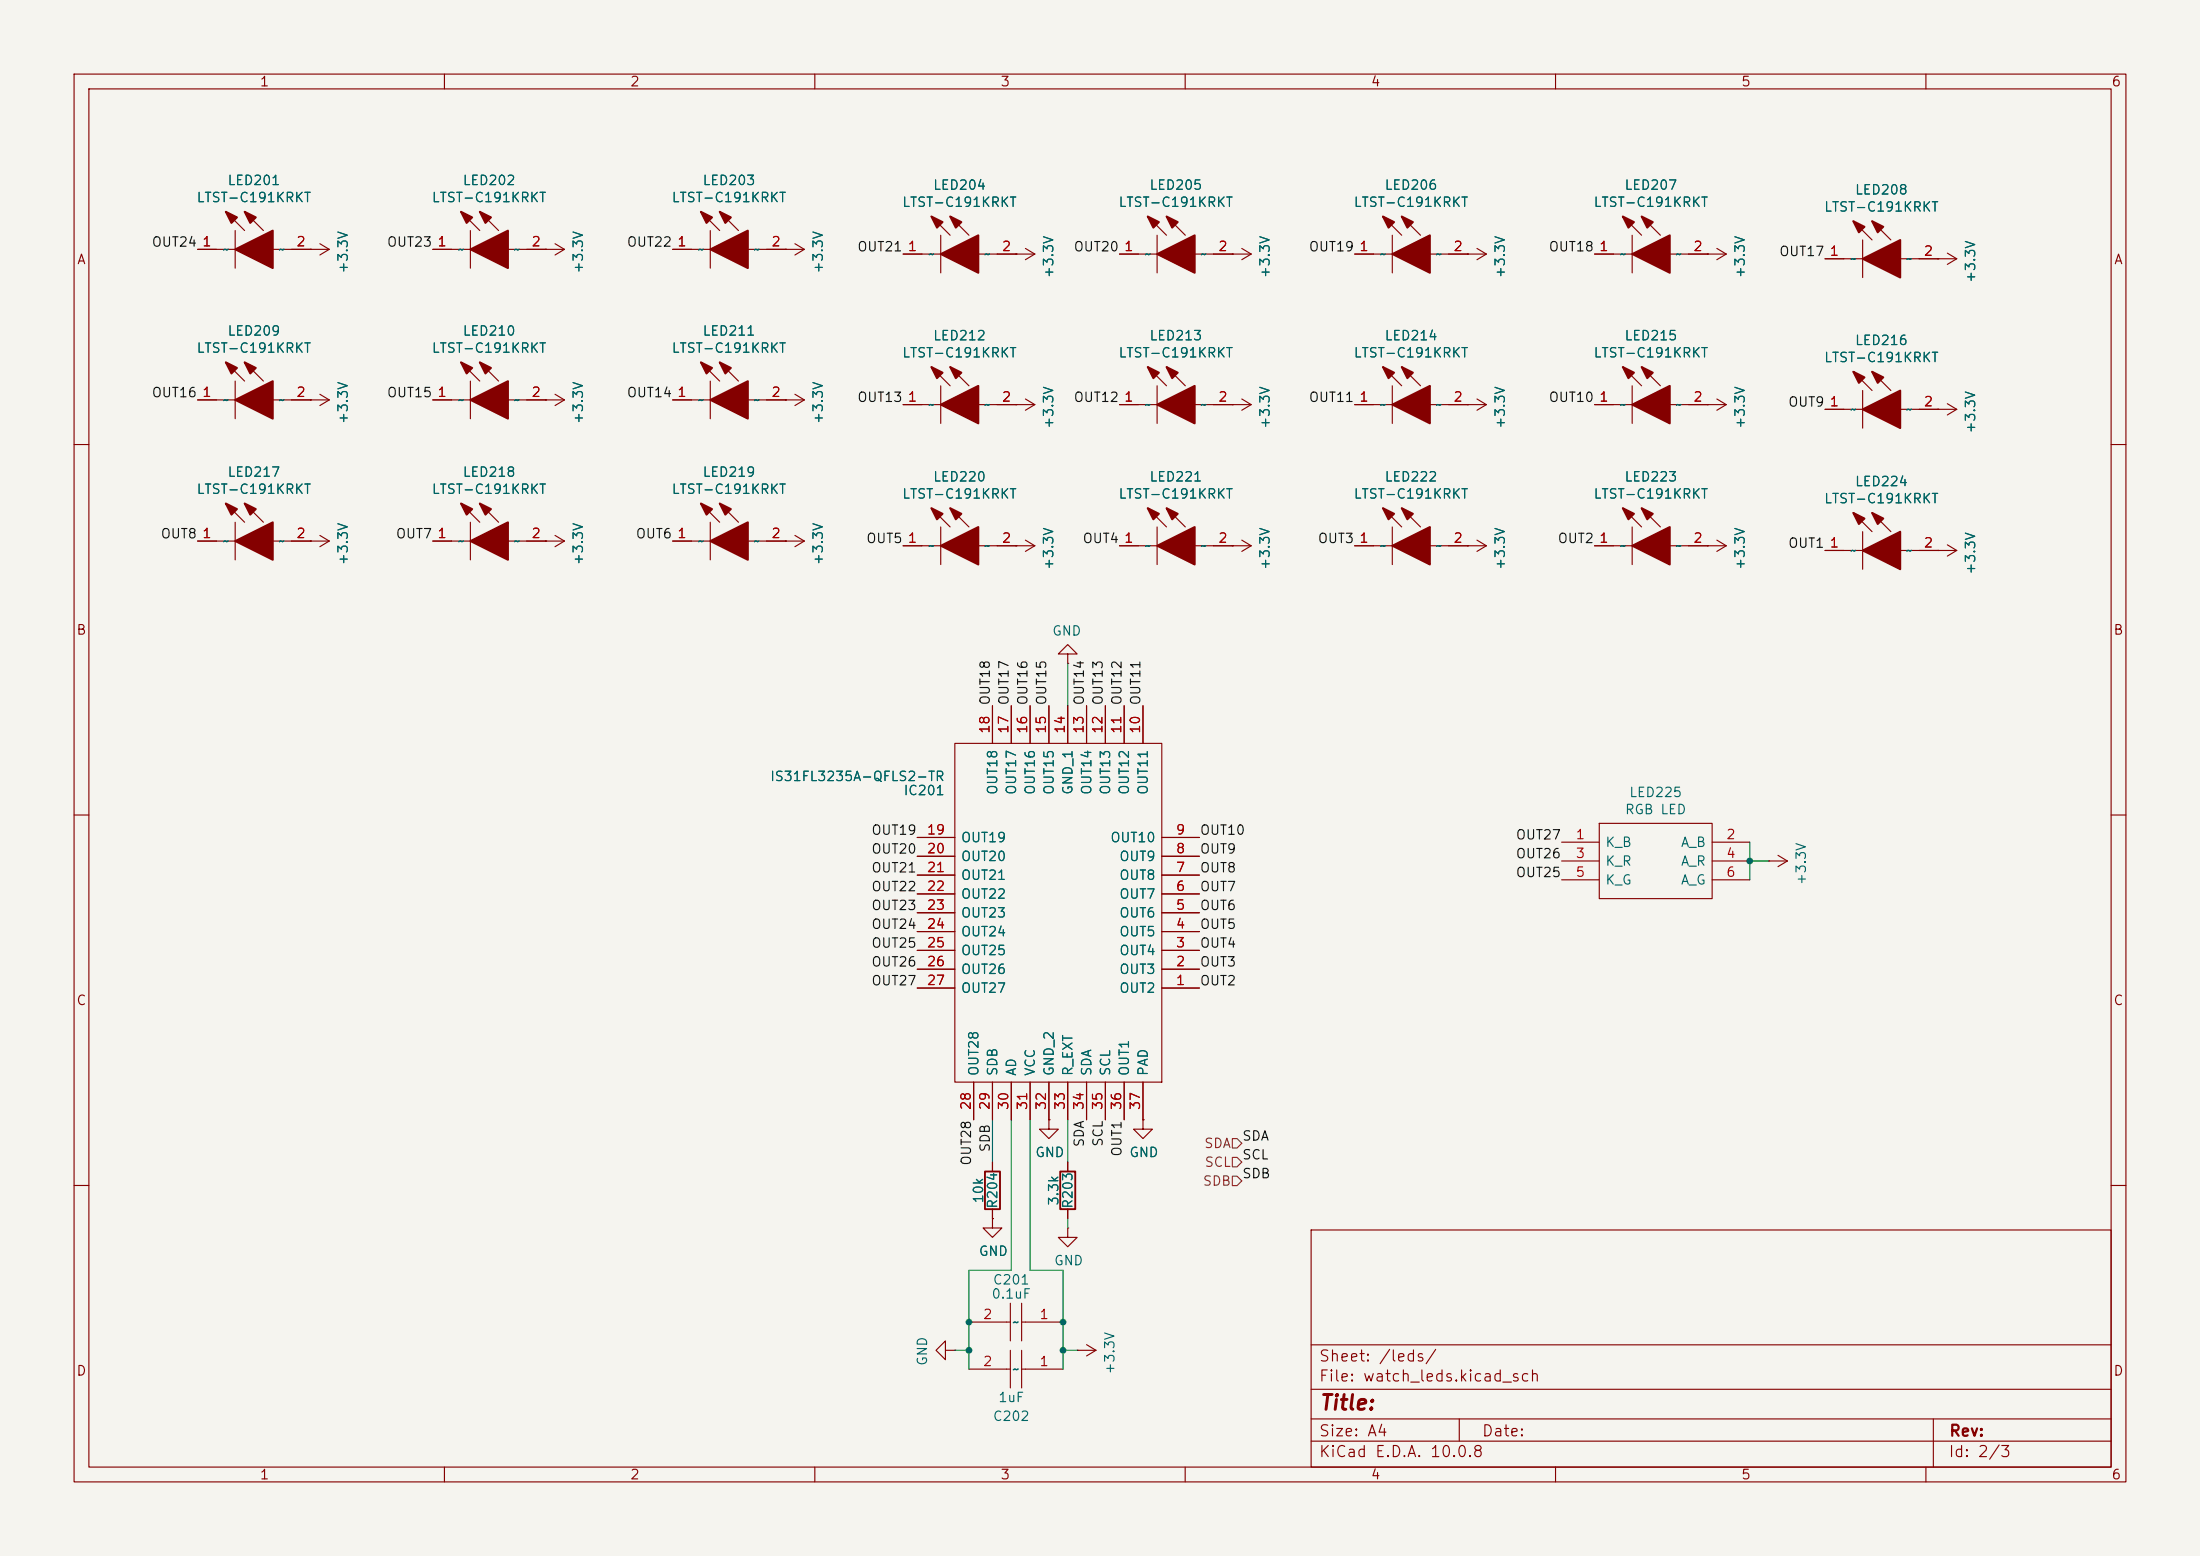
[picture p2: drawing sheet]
<svg xmlns="http://www.w3.org/2000/svg" width="297mm" height="210mm" viewBox="0 0 297 210" stroke-linecap="round" stroke-linejoin="round" font-family="sans-serif">
<path d="M0 0h297v210h-297z" fill="#f5f4ef" stroke="#f5f4ef" stroke-width=".14"/>
<g fill="none" stroke="#840000" stroke-width=".15">
<path d="M10 10h277v190h-277zM12 12h273v186h-273zM60 10v2M110 10v2M160 10v2M210 10v2M260 10v2M26.7 33.7h5M30.5 28.6l2.5 2.5M31.7 31.1v5.1M33 28.6l2.6 2.5M36.8 33.7h7.6"/>
<path d="M41.9 33.7h.1M43.2 32.9l1.2 .8M44.4 33.7l-1.2 .7M58.4 33.7h5.1M62.2 28.6l2.6 2.5M63.5 31.1v5.1M64.8 28.6l2.5 2.5M68.6 33.7h7.6M73.7 33.7h.1M74.9 32.9l1.3 .8M76.2 33.7l-1.3 .7M90.8 33.7h5.1"/>
<path d="M94.6 28.6l2.6 2.5M95.9 31.1v5.1M97.2 28.6l2.5 2.5M101 33.7h7.6M106 33.7h.1M107.3 32.9l1.3 .8M108.6 33.7l-1.3 .7M121.9 34.3h5.1M125.7 29.2l2.6 2.6M127 31.8v5M128.3 29.2l2.5 2.6M132.1 34.3h7.6"/>
<path d="M137.2 34.3h.1M138.4 33.5l1.3 .8M139.7 34.3l-1.3 .8M151.1 34.3h5.1M154.9 29.2l2.6 2.6M156.2 31.8v5M157.5 29.2l2.5 2.6M161.3 34.3h7.6M166.4 34.3h.1M167.6 33.5l1.3 .8M168.9 34.3l-1.3 .8M182.9 34.3h5.1"/>
<path d="M186.7 29.2l2.5 2.6M188 31.8v5M189.2 29.2l2.6 2.6M193 34.3h7.7M198.1 34.3h.1M199.4 33.5l1.3 .8M200.7 34.3l-1.3 .8M215.3 34.3h5M219.1 29.2l2.5 2.6M220.3 31.8v5M221.6 29.2l2.6 2.6M225.4 34.3h7.6"/>
<path d="M230.5 34.3h.1M231.8 33.5l1.2 .8M233 34.3l-1.2 .8M246.4 34.9h5.1M250.2 29.8l2.5 2.6M251.5 32.4v5.1M252.7 29.8l2.6 2.6M256.5 34.9h7.7M261.6 34.9h.1M262.9 34.2l1.3 .7M264.2 34.9l-1.3 .8M26.7 54h5"/>
<path d="M30.5 48.9l2.5 2.5M31.7 51.4v5.1M33 48.9l2.6 2.5M36.8 54h7.6M41.9 54h.1M43.2 53.2l1.2 .8M44.4 54l-1.2 .7M58.4 54h5.1M62.2 48.9l2.6 2.5M63.5 51.4v5.1M64.8 48.9l2.5 2.5M68.6 54h7.6"/>
<path d="M73.7 54h.1M74.9 53.2l1.3 .8M76.2 54l-1.3 .7M90.8 54h5.1M94.6 48.9l2.6 2.5M95.9 51.4v5.1M97.2 48.9l2.5 2.5M101 54h7.6M106 54h.1M107.3 53.2l1.3 .8M108.6 54l-1.3 .7M121.9 54.6h5.1"/>
<path d="M125.7 49.5l2.6 2.6M127 52.1v5.1M128.3 49.5l2.5 2.6M132.1 54.6h7.6M137.2 54.6h.1M138.4 53.8l1.3 .8M139.7 54.6l-1.3 .8M151.1 54.6h5.1M154.9 49.5l2.6 2.6M156.2 52.1v5.1M157.5 49.5l2.5 2.6M161.3 54.6h7.6"/>
<path d="M166.4 54.6h.1M167.6 53.8l1.3 .8M168.9 54.6l-1.3 .8M182.9 54.6h5.1M186.7 49.5l2.5 2.6M188 52.1v5.1M189.2 49.5l2.6 2.6M193 54.6h7.7M198.1 54.6h.1M199.4 53.8l1.3 .8M200.7 54.6l-1.3 .8M215.3 54.6h5"/>
<path d="M219.1 49.5l2.5 2.6M220.3 52.1v5.1M221.6 49.5l2.6 2.6M225.4 54.6h7.6M230.5 54.6h.1M231.8 53.8l1.2 .8M233 54.6l-1.2 .8M246.4 55.2h5.1M250.2 50.2l2.5 2.5M251.5 52.7v5.1M252.7 50.2l2.6 2.5M256.5 55.2h7.7"/>
<path d="M261.6 55.2h.1M262.9 54.5l1.3 .7M264.2 55.2l-1.3 .8M10 60h2M26.7 73h5M30.5 67.9l2.5 2.6M31.7 70.5v5.1M33 67.9l2.6 2.6M36.8 73h7.6M41.9 73h.1M43.2 72.3l1.2 .7M44.4 73l-1.2 .8"/>
<path d="M58.4 73h5.1M62.2 67.9l2.6 2.6M63.5 70.5v5.1M64.8 67.9l2.5 2.6M68.6 73h7.6M73.7 73h.1M74.9 72.3l1.3 .7M76.2 73l-1.3 .8M90.8 73h5.1M94.6 67.9l2.6 2.6M95.9 70.5v5.1M97.2 67.9l2.5 2.6"/>
<path d="M101 73h7.6M106 73h.1M107.3 72.3l1.3 .7M108.6 73l-1.3 .8M121.9 73.7h5.1M125.7 68.6l2.6 2.5M127 71.1v5.1M128.3 68.6l2.5 2.5M132.1 73.7h7.6M137.2 73.7h.1M138.4 72.9l1.3 .8M139.7 73.7l-1.3 .7"/>
<path d="M151.1 73.7h5.1M154.9 68.6l2.6 2.5M156.2 71.1v5.1M157.5 68.6l2.5 2.5M161.3 73.7h7.6M166.4 73.7h.1M167.6 72.9l1.3 .8M168.9 73.7l-1.3 .7M182.9 73.7h5.1M186.7 68.6l2.5 2.5M188 71.1v5.1M189.2 68.6l2.6 2.5"/>
<path d="M193 73.7h7.7M198.1 73.7h.1M199.4 72.9l1.3 .8M200.7 73.7l-1.3 .7M215.3 73.7h5M219.1 68.6l2.5 2.5M220.3 71.1v5.1M221.6 68.6l2.6 2.5M225.4 73.7h7.6M230.5 73.7h.1M231.8 72.9l1.2 .8M233 73.7l-1.2 .7"/>
<path d="M246.4 74.3h5.1M250.2 69.2l2.5 2.6M251.5 71.8v5M252.7 69.2l2.6 2.6M256.5 74.3h7.7M261.6 74.3h.1M262.9 73.5l1.3 .8M264.2 74.3l-1.3 .8M285 60h2M134 95.3v5M136.5 95.3v5M139.1 95.3v5"/>
<path d="M141.6 95.3v5M144.1 88.3h1.3l-1.3-1.3-1.2 1.3h1.2v1.2M144.1 89.5h.1M144.1 95.3v5M146.7 95.3v5M149.2 95.3v5M151.8 95.3v5M154.3 95.3v5M10 110h2M123.8 118.1h5.1M123.8 115.6h5.1M123.8 113h5.1"/>
<path d="M128.9 100.3h27.9v45.8h-27.9zM156.8 118.1h5.1M156.8 115.6h5.1M156.8 113h5.1M210.8 116.2h5.1M210.8 113.7h5.1M210.8 118.7h5.1M215.9 111.1h15.2v10.2h-15.2zM231.1 116.2h5.1M231.1 113.7h5.1M231.1 118.7h5.1M238.8 116.2h.1"/>
<path d="M238.8 116.2h2.5M240 115.4l1.3 .8M241.3 116.2l-1.3 .8M285 110h2M123.8 133.4h5.1M123.8 130.8h5.1M123.8 128.3h5.1M123.8 125.7h5.1M123.8 123.2h5.1M123.8 120.7h5.1M156.8 133.4h5.1M156.8 130.8h5.1"/>
<path d="M156.8 128.3h5.1M156.8 125.7h5.1M156.8 123.2h5.1M156.8 120.7h5.1M131.4 146.1v5M134 146.1v5M134 156.8v1.3M136.5 146.1v5M139.1 146.1v5M141.6 151.1v1.3h1.3l-1.3 1.3-1.3-1.3h1.3M141.6 151.1h.1M141.6 146.1v5"/>
<path d="M144.1 146.1v5M144.1 156.8v1.3M146.7 146.1v5M149.2 146.1v5M151.8 146.1v5M154.3 151.1v1.3h1.3l-1.3 1.3-1.3-1.3h1.3M154.3 151.1h.1M154.3 146.1v5M10 160h2M130.8 178.4h5.6M134 164.5v1.2h1.3l-1.3 1.3-1.3-1.3h1.3M134 164.5h.1"/>
<path d="M134 163.2v1.3M136.4 175.9v5.1M137.9 175.9v5.1M137.9 178.4h5.6M144.1 165.7v1.3h1.3l-1.3 1.3-1.2-1.3h1.2M144.1 165.7h.1M144.1 163.2v1.3M177 166h108v32h-108zM285 160h2M60 198v2M110 198v2M127.6 182.2v-1.2l-1.2 1.2 1.2 1.3v-1.3h1.3"/>
<path d="M128.9 182.2h.1M130.8 184.8h5.6M136.4 182.2v5.1M137.9 184.8h5.6M137.9 182.2v5.1M145.4 182.2h.1M145.4 182.2h2.6M146.7 181.5l1.3 .7M148 182.2l-1.3 .8M160 198v2M177 194.5h108M177 191.5h108"/>
<path d="M177 187.5h108M177 181.5h108M197 191.5v3M210 198v2M260 198v2M261 191.5v6.5"/>
</g>
<g fill="#840000" stroke="#840000" stroke-width=".25">
<path d="M220.3 54.6l5.1-2.5v5.1z"/>
<path d="M219.1 49.5l1.5 .8-.8 .8z"/>
<path d="M221.6 49.5l1.5 .8-.7 .8z"/>
<path d="M220.3 73.7l5.1-2.6v5.1z"/>
<path d="M219.1 68.6l1.5 .7-.8 .8z"/>
<path d="M221.6 68.6l1.5 .7-.7 .8z"/>
<path d="M127 73.7l5.1-2.6v5.1z"/>
<path d="M125.7 68.6l1.6 .7-.8 .8z"/>
<path d="M128.3 68.6l1.5 .7-.8 .8z"/>
<path d="M188 34.3l5-2.5v5z"/>
<path d="M186.7 29.2l1.5 .8-.7 .7z"/>
<path d="M189.2 29.2l1.6 .8-.8 .7z"/>
<path d="M156.2 73.7l5.1-2.6v5.1z"/>
<path d="M154.9 68.6l1.6 .7-.8 .8z"/>
<path d="M157.5 68.6l1.5 .7-.8 .8z"/>
<path d="M188 54.6l5-2.5v5.1z"/>
<path d="M186.7 49.5l1.5 .8-.7 .8z"/>
<path d="M189.2 49.5l1.6 .8-.8 .8z"/>
<path d="M188 73.7l5-2.6v5.1z"/>
<path d="M186.7 68.6l1.5 .7-.7 .8z"/>
<path d="M189.2 68.6l1.6 .7-.8 .8z"/>
<path d="M31.7 73l5.1-2.5v5.1z"/>
<path d="M30.5 67.9l1.5 .8-.8 .8z"/>
<path d="M33 67.9l1.5 .8-.7 .8z"/>
<path d="M251.5 55.2l5-2.5v5.1z"/>
<path d="M250.2 50.2l1.5 .7-.7 .8z"/>
<path d="M252.7 50.2l1.6 .7-.8 .8z"/>
<path d="M251.5 34.9l5-2.5v5.1z"/>
<path d="M250.2 29.8l1.5 .8-.7 .8z"/>
<path d="M252.7 29.8l1.6 .8-.8 .8z"/>
<path d="M251.5 74.3l5-2.5v5z"/>
<path d="M250.2 69.2l1.5 .8-.7 .7z"/>
<path d="M252.7 69.2l1.6 .8-.8 .7z"/>
<path d="M220.3 34.3l5.1-2.5v5z"/>
<path d="M219.1 29.2l1.5 .8-.8 .7z"/>
<path d="M221.6 29.2l1.5 .8-.7 .7z"/>
<path d="M127 54.6l5.1-2.5v5.1z"/>
<path d="M125.7 49.5l1.6 .8-.8 .8z"/>
<path d="M128.3 49.5l1.5 .8-.8 .8z"/>
<path d="M127 34.3l5.1-2.5v5z"/>
<path d="M125.7 29.2l1.6 .8-.8 .7z"/>
<path d="M128.3 29.2l1.5 .8-.8 .7z"/>
<path d="M156.2 54.6l5.1-2.5v5.1z"/>
<path d="M154.9 49.5l1.6 .8-.8 .8z"/>
<path d="M157.5 49.5l1.5 .8-.8 .8z"/>
<path d="M156.2 34.3l5.1-2.5v5z"/>
<path d="M154.9 29.2l1.6 .8-.8 .7z"/>
<path d="M157.5 29.2l1.5 .8-.8 .7z"/>
<path d="M31.7 33.7l5.1-2.6v5.1z"/>
<path d="M30.5 28.6l1.5 .7-.8 .8z"/>
<path d="M33 28.6l1.5 .7-.7 .8z"/>
<path d="M31.7 54l5.1-2.6v5.1z"/>
<path d="M30.5 48.9l1.5 .8-.8 .7z"/>
<path d="M33 48.9l1.5 .8-.7 .7z"/>
<path d="M95.9 33.7l5.1-2.6v5.1z"/>
<path d="M94.6 28.6l1.5 .7-.7 .8z"/>
<path d="M97.2 28.6l1.5 .7-.8 .8z"/>
<path d="M95.9 54l5.1-2.6v5.1z"/>
<path d="M94.6 48.9l1.5 .8-.7 .7z"/>
<path d="M97.2 48.9l1.5 .8-.8 .7z"/>
<path d="M95.9 73l5.1-2.5v5.1z"/>
<path d="M94.6 67.9l1.5 .8-.7 .8z"/>
<path d="M97.2 67.9l1.5 .8-.8 .8z"/>
<path d="M63.5 73l5.1-2.5v5.1z"/>
<path d="M62.2 67.9l1.6 .8-.8 .8z"/>
<path d="M64.8 67.9l1.5 .8-.8 .8z"/>
<path d="M63.5 33.7l5.1-2.6v5.1z"/>
<path d="M62.2 28.6l1.6 .7-.8 .8z"/>
<path d="M64.8 28.6l1.5 .7-.8 .8z"/>
<path d="M63.5 54l5.1-2.6v5.1z"/>
<path d="M62.2 48.9l1.6 .8-.8 .7z"/>
<path d="M64.8 48.9l1.5 .8-.8 .7z"/>
</g>
<path d="M133 158.1h2v5.1h-2zM143.1 158.1h2.1v5.1h-2.1z" fill="none" stroke="#840000" stroke-width=".25"/>
<path d="M166.4 156.2h.6l.6 .6-.6 .7h-.6zM166.4 158.8h.6l.6 .6-.6 .6h-.6zM166.4 153.7h.6l.6 .6-.6 .6h-.6z" fill="none" stroke="#725600" stroke-width=".15"/>
<path d="M144.1 89.5v5.8M236.2 113.7v5M236.2 116.2h2.6M134 151.1v5.7M136.5 151.1v20.4h-5.7v13.3M139.1 151.1v20.4h4.4v13.3M144.1 151.1v5.7M144.1 164.5v1.2M128.9 182.2h1.9M143.5 182.2h1.9" fill="none" stroke="#009600" stroke-width=".15"/>
<g fill="#009600">
<circle cx="143.5" cy="182.2" r=".46"/>
<circle cx="143.5" cy="178.4" r=".46"/>
<circle cx="130.8" cy="182.2" r=".46"/>
<circle cx="130.8" cy="178.4" r=".46"/>
<circle cx="236.2" cy="116.2" r=".46"/>
</g>
<text font-size="2" fill="#840000" x="178" y="190.8">Title:</text>
<g font-size="1.5" fill="#840000">
<text x="178" y="184.1">Sheet: /leds/</text>
<text x="178" y="186.8">File: watch_leds.kicad_sch</text>
<text x="178" y="197">KiCad E.D.A. 10.0.8</text>
<text x="178" y="194.2">Size: A4</text>
<text x="200" y="194.2">Date:</text>
<text x="263" y="197">Id: 2/3</text>
<text x="263" y="194.2">Rev:</text>
</g>
<g font-size="1.3" fill="#840000">
<text x="35" y="12">1</text>
<text x="85" y="12">2</text>
<text x="135" y="12">3</text>
<text x="185" y="12">4</text>
<text x="235" y="12">5</text>
<text x="285" y="12">6</text>
<text x="10.3" y="36">A</text>
<text x="285.3" y="36">A</text>
<text x="10.2" y="86">B</text>
<text x="285.2" y="86">B</text>
<text x="10.2" y="136">C</text>
<text x="285.2" y="136">C</text>
<text x="10.2" y="186">D</text>
<text x="285.2" y="186">D</text>
<text x="35" y="200">1</text>
<text x="85" y="200">2</text>
<text x="135" y="200">3</text>
<text x="185" y="200">4</text>
<text x="235" y="200">5</text>
<text x="285" y="200">6</text>
</g>
<g font-size="1.3" fill="#006464">
<text x="26.5" y="27.6">LTST-C191KRKT</text>
<text x="30.6" y="25.3">LED201</text>
<text x="58.2" y="27.6">LTST-C191KRKT</text>
<text x="62.4" y="25.3">LED202</text>
<text x="90.6" y="27.6">LTST-C191KRKT</text>
<text x="94.8" y="25.3">LED203</text>
<text x="121.7" y="28.2">LTST-C191KRKT</text>
<text x="125.9" y="25.9">LED204</text>
<text x="150.9" y="28.2">LTST-C191KRKT</text>
<text x="155.1" y="25.9">LED205</text>
<text x="182.7" y="28.2">LTST-C191KRKT</text>
<text x="186.8" y="25.9">LED206</text>
<text x="215" y="28.2">LTST-C191KRKT</text>
<text x="219.2" y="25.9">LED207</text>
<text x="246.2" y="28.9">LTST-C191KRKT</text>
<text x="250.3" y="26.6">LED208</text>
<text x="29.9" y="34.6">~</text>
<text x="37.5" y="34.6">~</text>
<text x="61.7" y="34.6">~</text>
<text x="69.2" y="34.6">~</text>
<text x="94.1" y="34.6">~</text>
<text x="101.6" y="34.6">~</text>
<text x="125.2" y="35.3">~</text>
<text x="132.7" y="35.3">~</text>
<text x="154.4" y="35.3">~</text>
<text x="161.9" y="35.3">~</text>
<text x="186.2" y="35.3">~</text>
<text x="193.7" y="35.3">~</text>
<text x="218.5" y="35.3">~</text>
<text x="226.1" y="35.3">~</text>
<text x="249.7" y="35.9">~</text>
<text x="257.2" y="35.9">~</text>
<text x="47.3" y="37" transform="rotate(-90 47.3 37)">+3.3V</text>
<text x="79" y="37" transform="rotate(-90 79 37)">+3.3V</text>
<text x="111.4" y="37" transform="rotate(-90 111.4 37)">+3.3V</text>
<text x="142.5" y="37.6" transform="rotate(-90 142.5 37.6)">+3.3V</text>
<text x="171.7" y="37.6" transform="rotate(-90 171.7 37.6)">+3.3V</text>
<text x="203.5" y="37.6" transform="rotate(-90 203.5 37.6)">+3.3V</text>
<text x="235.9" y="37.6" transform="rotate(-90 235.9 37.6)">+3.3V</text>
<text x="267" y="38.3" transform="rotate(-90 267 38.3)">+3.3V</text>
<text x="26.5" y="47.9">LTST-C191KRKT</text>
<text x="30.6" y="45.6">LED209</text>
<text x="58.2" y="47.9">LTST-C191KRKT</text>
<text x="62.4" y="45.6">LED210</text>
<text x="90.6" y="47.9">LTST-C191KRKT</text>
<text x="94.8" y="45.6">LED211</text>
<text x="125.9" y="46.3">LED212</text>
<text x="155.1" y="46.3">LED213</text>
<text x="186.8" y="46.3">LED214</text>
<text x="219.2" y="46.3">LED215</text>
<text x="250.3" y="46.9">LED216</text>
<text x="121.7" y="48.6">LTST-C191KRKT</text>
<text x="150.9" y="48.6">LTST-C191KRKT</text>
<text x="182.7" y="48.6">LTST-C191KRKT</text>
<text x="215" y="48.6">LTST-C191KRKT</text>
<text x="246.2" y="49.2">LTST-C191KRKT</text>
<text x="29.9" y="54.9">~</text>
<text x="37.5" y="54.9">~</text>
<text x="47.3" y="57.3" transform="rotate(-90 47.3 57.3)">+3.3V</text>
<text x="61.7" y="54.9">~</text>
<text x="69.2" y="54.9">~</text>
<text x="79" y="57.3" transform="rotate(-90 79 57.3)">+3.3V</text>
<text x="94.1" y="54.9">~</text>
<text x="101.6" y="54.9">~</text>
<text x="111.4" y="57.3" transform="rotate(-90 111.4 57.3)">+3.3V</text>
<text x="125.2" y="55.6">~</text>
<text x="132.7" y="55.6">~</text>
<text x="142.5" y="58" transform="rotate(-90 142.5 58)">+3.3V</text>
<text x="154.4" y="55.6">~</text>
<text x="161.9" y="55.6">~</text>
<text x="171.7" y="58" transform="rotate(-90 171.7 58)">+3.3V</text>
<text x="186.2" y="55.6">~</text>
<text x="193.7" y="55.6">~</text>
<text x="203.5" y="58" transform="rotate(-90 203.5 58)">+3.3V</text>
<text x="218.5" y="55.6">~</text>
<text x="226.1" y="55.6">~</text>
<text x="235.9" y="58" transform="rotate(-90 235.9 58)">+3.3V</text>
<text x="249.7" y="56.2">~</text>
<text x="257.2" y="56.2">~</text>
<text x="267" y="58.6" transform="rotate(-90 267 58.6)">+3.3V</text>
<text x="30.6" y="64.7">LED217</text>
<text x="62.4" y="64.7">LED218</text>
<text x="94.8" y="64.7">LED219</text>
<text x="125.9" y="65.3">LED220</text>
<text x="155.1" y="65.3">LED221</text>
<text x="186.8" y="65.3">LED222</text>
<text x="219.2" y="65.3">LED223</text>
<text x="250.3" y="65.9">LED224</text>
<text x="26.5" y="67">LTST-C191KRKT</text>
<text x="58.2" y="67">LTST-C191KRKT</text>
<text x="90.6" y="67">LTST-C191KRKT</text>
<text x="121.7" y="67.6">LTST-C191KRKT</text>
<text x="150.9" y="67.6">LTST-C191KRKT</text>
<text x="182.7" y="67.6">LTST-C191KRKT</text>
<text x="215" y="67.6">LTST-C191KRKT</text>
<text x="246.2" y="68.2">LTST-C191KRKT</text>
<text x="29.9" y="74">~</text>
<text x="37.5" y="74">~</text>
<text x="47.3" y="76.4" transform="rotate(-90 47.3 76.4)">+3.3V</text>
<text x="61.7" y="74">~</text>
<text x="69.2" y="74">~</text>
<text x="79" y="76.4" transform="rotate(-90 79 76.4)">+3.3V</text>
<text x="94.1" y="74">~</text>
<text x="101.6" y="74">~</text>
<text x="111.4" y="76.4" transform="rotate(-90 111.4 76.4)">+3.3V</text>
<text x="125.2" y="74.6">~</text>
<text x="132.7" y="74.6">~</text>
<text x="142.5" y="77" transform="rotate(-90 142.5 77)">+3.3V</text>
<text x="154.4" y="74.6">~</text>
<text x="161.9" y="74.6">~</text>
<text x="171.7" y="77" transform="rotate(-90 171.7 77)">+3.3V</text>
<text x="186.2" y="74.6">~</text>
<text x="193.7" y="74.6">~</text>
<text x="203.5" y="77" transform="rotate(-90 203.5 77)">+3.3V</text>
<text x="218.5" y="74.6">~</text>
<text x="226.1" y="74.6">~</text>
<text x="235.9" y="77" transform="rotate(-90 235.9 77)">+3.3V</text>
<text x="249.7" y="75.3">~</text>
<text x="257.2" y="75.3">~</text>
<text x="267" y="77.6" transform="rotate(-90 267 77.6)">+3.3V</text>
<text x="142" y="86.1">GND</text>
<text x="103.9" y="105.7">IS31FL3235A-QFLS2-TR</text>
<text x="121.9" y="107.6">IC201</text>
<text x="134.9" y="107.4" transform="rotate(-90 134.9 107.4)">OUT18</text>
<text x="137.5" y="107.4" transform="rotate(-90 137.5 107.4)">OUT17</text>
<text x="140" y="107.4" transform="rotate(-90 140 107.4)">OUT16</text>
<text x="142.6" y="107.4" transform="rotate(-90 142.6 107.4)">OUT15</text>
<text x="145.1" y="107.4" transform="rotate(-90 145.1 107.4)">GND_1</text>
<text x="147.6" y="107.4" transform="rotate(-90 147.6 107.4)">OUT14</text>
<text x="150.2" y="107.4" transform="rotate(-90 150.2 107.4)">OUT13</text>
<text x="152.7" y="107.4" transform="rotate(-90 152.7 107.4)">OUT12</text>
<text x="155.3" y="107.4" transform="rotate(-90 155.3 107.4)">OUT11</text>
<text x="219.9" y="107.9">LED225</text>
<text x="129.6" y="114">OUT19</text>
<text x="149.8" y="114">OUT10</text>
<text x="219.3" y="110.2">RGB LED</text>
<text x="129.6" y="116.5">OUT20</text>
<text x="129.6" y="119.1">OUT21</text>
<text x="151" y="119.1">OUT8</text>
<text x="151" y="116.5">OUT9</text>
<text x="216.6" y="114.6">K_B</text>
<text x="216.6" y="117.2">K_R</text>
<text x="216.6" y="119.7">K_G</text>
<text x="226.8" y="114.6">A_B</text>
<text x="226.8" y="117.2">A_R</text>
<text x="226.8" y="119.7">A_G</text>
<text x="244.1" y="119.6" transform="rotate(-90 244.1 119.6)">+3.3V</text>
<text x="129.6" y="121.6">OUT22</text>
<text x="129.6" y="124.2">OUT23</text>
<text x="151" y="124.2">OUT6</text>
<text x="151" y="121.6">OUT7</text>
<text x="129.6" y="126.7">OUT24</text>
<text x="129.6" y="129.2">OUT25</text>
<text x="129.6" y="131.8">OUT26</text>
<text x="151" y="131.8">OUT3</text>
<text x="151" y="129.2">OUT4</text>
<text x="151" y="126.7">OUT5</text>
<text x="129.6" y="134.3">OUT27</text>
<text x="151" y="134.3">OUT2</text>
<text x="132.4" y="145.3" transform="rotate(-90 132.4 145.3)">OUT28</text>
<text x="134.9" y="145.3" transform="rotate(-90 134.9 145.3)">SDB</text>
<text x="137.5" y="145.3" transform="rotate(-90 137.5 145.3)">AD</text>
<text x="140" y="145.3" transform="rotate(-90 140 145.3)">VCC</text>
<text x="142.6" y="145.3" transform="rotate(-90 142.6 145.3)">GND_2</text>
<text x="145.1" y="145.3" transform="rotate(-90 145.1 145.3)">R_EXT</text>
<text x="147.6" y="145.3" transform="rotate(-90 147.6 145.3)">SDA</text>
<text x="150.2" y="145.3" transform="rotate(-90 150.2 145.3)">SCL</text>
<text x="152.7" y="145.3" transform="rotate(-90 152.7 145.3)">OUT1</text>
<text x="155.3" y="145.3" transform="rotate(-90 155.3 145.3)">PAD</text>
<text x="139.7" y="156.5">GND</text>
<text x="152.4" y="156.5">GND</text>
<text x="133" y="162.5" transform="rotate(-90 133 162.5)">10k</text>
<text x="134.9" y="163.2" transform="rotate(-90 134.9 163.2)">R204</text>
<text x="143.2" y="162.8" transform="rotate(-90 143.2 162.8)">3.3k</text>
<text x="145.1" y="163.2" transform="rotate(-90 145.1 163.2)">R203</text>
<text x="132" y="169.8">GND</text>
<text x="133.9" y="173.7">C201</text>
<text x="142.2" y="171.1">GND</text>
<text x="133.8" y="175.6">0.1uF</text>
<text x="136.5" y="179.4">~</text>
<text x="125.5" y="184.4" transform="rotate(-90 125.5 184.4)">GND</text>
<text x="136.5" y="185.7">~</text>
<text x="150.8" y="185.6" transform="rotate(-90 150.8 185.6)">+3.3V</text>
<text x="134.7" y="189.6">1uF</text>
<text x="133.9" y="192.1">C202</text>
</g>
<g font-size="1.3" fill="#0f0f0f">
<text x="20.4" y="33.6">OUT24</text>
<text x="52.1" y="33.6">OUT23</text>
<text x="84.5" y="33.6">OUT22</text>
<text x="115.6" y="34.3">OUT21</text>
<text x="144.9" y="34.3">OUT20</text>
<text x="176.6" y="34.3">OUT19</text>
<text x="209" y="34.3">OUT18</text>
<text x="240.1" y="34.9">OUT17</text>
<text x="20.4" y="53.9">OUT16</text>
<text x="52.1" y="53.9">OUT15</text>
<text x="84.5" y="53.9">OUT14</text>
<text x="115.6" y="54.6">OUT13</text>
<text x="144.9" y="54.6">OUT12</text>
<text x="176.6" y="54.6">OUT11</text>
<text x="209" y="54.6">OUT10</text>
<text x="241.3" y="55.2">OUT9</text>
<text x="21.6" y="73">OUT8</text>
<text x="53.4" y="73">OUT7</text>
<text x="85.7" y="73">OUT6</text>
<text x="116.9" y="73.6">OUT5</text>
<text x="146.1" y="73.6">OUT4</text>
<text x="177.8" y="73.6">OUT3</text>
<text x="210.2" y="73.6">OUT2</text>
<text x="241.3" y="74.3">OUT1</text>
<text x="133.9" y="95.3" transform="rotate(-90 133.9 95.3)">OUT18</text>
<text x="136.5" y="95.3" transform="rotate(-90 136.5 95.3)">OUT17</text>
<text x="139" y="95.3" transform="rotate(-90 139 95.3)">OUT16</text>
<text x="141.6" y="95.3" transform="rotate(-90 141.6 95.3)">OUT15</text>
<text x="146.6" y="95.3" transform="rotate(-90 146.6 95.3)">OUT14</text>
<text x="149.2" y="95.3" transform="rotate(-90 149.2 95.3)">OUT13</text>
<text x="151.7" y="95.3" transform="rotate(-90 151.7 95.3)">OUT12</text>
<text x="154.3" y="95.3" transform="rotate(-90 154.3 95.3)">OUT11</text>
<text x="117.6" y="113">OUT19</text>
<text x="161.9" y="113">OUT10</text>
<text x="204.5" y="113.6">OUT27</text>
<text x="117.6" y="118.1">OUT21</text>
<text x="117.6" y="115.5">OUT20</text>
<text x="161.9" y="115.5">OUT9</text>
<text x="161.9" y="118.1">OUT8</text>
<text x="204.5" y="118.7">OUT25</text>
<text x="204.5" y="116.2">OUT26</text>
<text x="117.6" y="125.7">OUT24</text>
<text x="117.6" y="120.6">OUT22</text>
<text x="117.6" y="123.2">OUT23</text>
<text x="161.9" y="123.2">OUT6</text>
<text x="161.9" y="125.7">OUT5</text>
<text x="161.9" y="120.6">OUT7</text>
<text x="117.6" y="128.2">OUT25</text>
<text x="117.6" y="130.8">OUT26</text>
<text x="161.9" y="128.2">OUT4</text>
<text x="161.9" y="130.8">OUT3</text>
<text x="117.6" y="133.3">OUT27</text>
<text x="161.9" y="133.3">OUT2</text>
<text x="133.9" y="155.6" transform="rotate(-90 133.9 155.6)">SDB</text>
<text x="146.6" y="154.9" transform="rotate(-90 146.6 154.9)">SDA</text>
<text x="149.2" y="154.9" transform="rotate(-90 149.2 154.9)">SCL</text>
<text x="167.6" y="154.3">SDA</text>
<text x="131.4" y="157.4" transform="rotate(-90 131.4 157.4)">OUT28</text>
<text x="151.7" y="156.2" transform="rotate(-90 151.7 156.2)">OUT1</text>
<text x="167.6" y="159.3">SDB</text>
<text x="167.6" y="156.8">SCL</text>
</g>
<g font-size="1.3" fill="#a90000">
<text x="27.2" y="33.6">1</text>
<text x="39.9" y="33.6">2</text>
<text x="59" y="33.6">1</text>
<text x="71.7" y="33.6">2</text>
<text x="91.3" y="33.6">1</text>
<text x="104" y="33.6">2</text>
<text x="122.5" y="34.2">1</text>
<text x="135.2" y="34.2">2</text>
<text x="151.7" y="34.2">1</text>
<text x="164.4" y="34.2">2</text>
<text x="183.4" y="34.2">1</text>
<text x="196.1" y="34.2">2</text>
<text x="215.8" y="34.2">1</text>
<text x="228.5" y="34.2">2</text>
<text x="246.9" y="34.8">1</text>
<text x="259.6" y="34.8">2</text>
<text x="27.2" y="53.9">1</text>
<text x="39.9" y="53.9">2</text>
<text x="59" y="53.9">1</text>
<text x="71.7" y="53.9">2</text>
<text x="91.3" y="53.9">1</text>
<text x="104" y="53.9">2</text>
<text x="122.5" y="54.5">1</text>
<text x="135.2" y="54.5">2</text>
<text x="151.7" y="54.5">1</text>
<text x="164.4" y="54.5">2</text>
<text x="183.4" y="54.5">1</text>
<text x="196.1" y="54.5">2</text>
<text x="215.8" y="54.5">1</text>
<text x="228.5" y="54.5">2</text>
<text x="246.9" y="55.2">1</text>
<text x="259.6" y="55.2">2</text>
<text x="27.2" y="72.9">1</text>
<text x="39.9" y="72.9">2</text>
<text x="59" y="72.9">1</text>
<text x="71.7" y="72.9">2</text>
<text x="91.3" y="72.9">1</text>
<text x="104" y="72.9">2</text>
<text x="122.5" y="73.6">1</text>
<text x="135.2" y="73.6">2</text>
<text x="151.7" y="73.6">1</text>
<text x="164.4" y="73.6">2</text>
<text x="183.4" y="73.6">1</text>
<text x="196.1" y="73.6">2</text>
<text x="215.8" y="73.6">1</text>
<text x="228.5" y="73.6">2</text>
<text x="246.9" y="74.2">1</text>
<text x="259.6" y="74.2">2</text>
<text x="133.9" y="99.1" transform="rotate(-90 133.9 99.1)">18</text>
<text x="136.4" y="99.1" transform="rotate(-90 136.4 99.1)">17</text>
<text x="139" y="99.1" transform="rotate(-90 139 99.1)">16</text>
<text x="141.5" y="99.1" transform="rotate(-90 141.5 99.1)">15</text>
<text x="144.1" y="99.1" transform="rotate(-90 144.1 99.1)">14</text>
<text x="146.6" y="99.1" transform="rotate(-90 146.6 99.1)">13</text>
<text x="149.1" y="99.1" transform="rotate(-90 149.1 99.1)">12</text>
<text x="151.7" y="99.1" transform="rotate(-90 151.7 99.1)">11</text>
<text x="154.2" y="99.1" transform="rotate(-90 154.2 99.1)">10</text>
<text x="125" y="112.9">19</text>
<text x="158.7" y="112.9">9</text>
<text x="212.6" y="113.6">1</text>
<text x="232.9" y="113.6">2</text>
<text x="125" y="115.5">20</text>
<text x="125" y="118">21</text>
<text x="158.7" y="118">7</text>
<text x="158.7" y="115.5">8</text>
<text x="212.6" y="116.1">3</text>
<text x="212.6" y="118.7">5</text>
<text x="232.9" y="116.1">4</text>
<text x="232.9" y="118.7">6</text>
<text x="125" y="120.6">22</text>
<text x="125" y="123.1">23</text>
<text x="125" y="125.6">24</text>
<text x="158.7" y="125.6">4</text>
<text x="158.7" y="123.1">5</text>
<text x="158.7" y="120.6">6</text>
<text x="125" y="128.2">25</text>
<text x="125" y="130.7">26</text>
<text x="158.7" y="130.7">2</text>
<text x="158.7" y="128.2">3</text>
<text x="125" y="133.3">27</text>
<text x="158.7" y="133.3">1</text>
<text x="131.4" y="149.9" transform="rotate(-90 131.4 149.9)">28</text>
<text x="133.9" y="149.9" transform="rotate(-90 133.9 149.9)">29</text>
<text x="136.4" y="149.9" transform="rotate(-90 136.4 149.9)">30</text>
<text x="139" y="149.9" transform="rotate(-90 139 149.9)">31</text>
<text x="141.5" y="149.9" transform="rotate(-90 141.5 149.9)">32</text>
<text x="144.1" y="149.9" transform="rotate(-90 144.1 149.9)">33</text>
<text x="146.6" y="149.9" transform="rotate(-90 146.6 149.9)">34</text>
<text x="149.1" y="149.9" transform="rotate(-90 149.1 149.9)">35</text>
<text x="151.7" y="149.9" transform="rotate(-90 151.7 149.9)">36</text>
<text x="154.2" y="149.9" transform="rotate(-90 154.2 149.9)">37</text>
<text x="132.6" y="178.4">2</text>
<text x="140.2" y="178.4">1</text>
<text x="132.6" y="184.7">2</text>
<text x="140.2" y="184.7">1</text>
</g>
<g font-size="1.3" fill="#725600">
<text x="162.5" y="155.3">SDA</text>
<text x="162.3" y="160.3">SDB</text>
<text x="162.5" y="157.8">SCL</text>
</g>
</svg>
